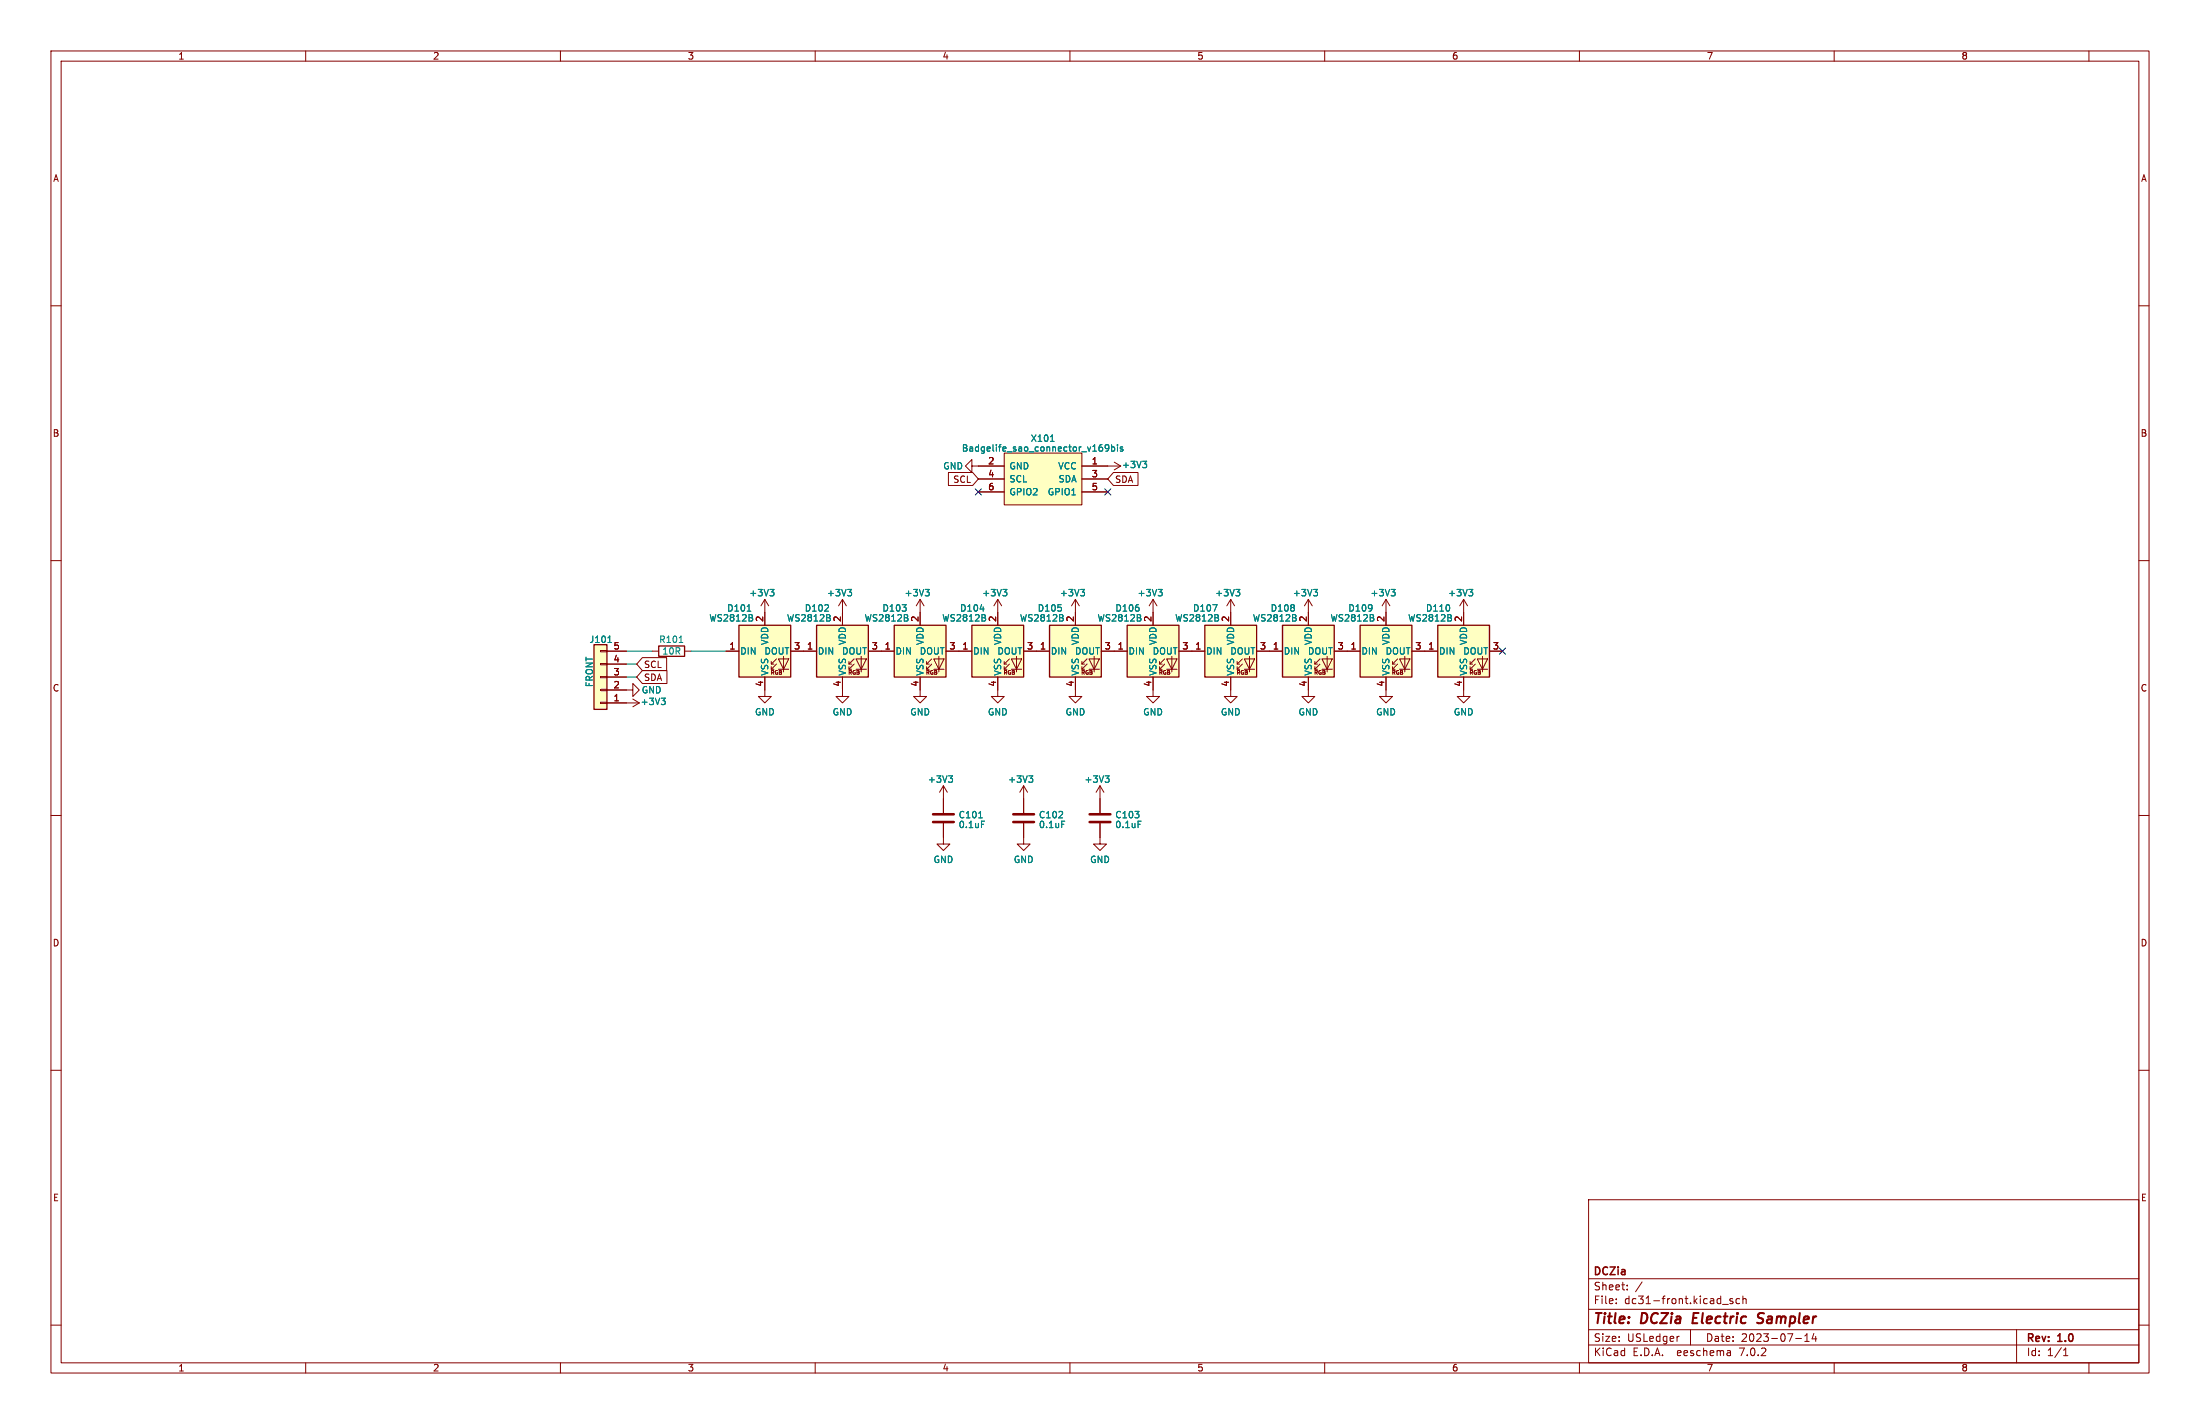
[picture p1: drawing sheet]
<svg xmlns="http://www.w3.org/2000/svg" width="432mm" height="279mm" viewBox="0 0 432 279" stroke-linecap="round" stroke-linejoin="round" font-family="sans-serif">
<g fill="none" stroke="#840000" stroke-width=".2">
<path d="M10 10h411.8v259.4h-411.8zM12 12h407.8v255.4h-407.8zM60 10v2M110 10v2M160 10v2M210 10v2M260 10v2M310 10v2M360 10v2M410 10v2M10 60h2M419.8 60h2"/>
<path d="M186.2 92.7h4.7l1.1 1.3-1.1 1.3h-4.7zM190.8 91.4v-1.2l-1.3 1.2 1.3 1.3v-1.3h6.3M192 94h5.1M192 96.5h5.1M197.1 88.9h15.2v10.2h-15.2zM212.3 91.4h7.7M212.3 94h5.1M212.3 96.5h5.1M218.5 92.7h4.9v2.6h-4.9l-1.1-1.3zM218.7 90.7l1.3 .7M220 91.4l-1.3 .8M10 110h2"/>
<path d="M150.1 117.6v5.1M150.1 117.6l-.7 1.3M150.1 117.6l.8 1.3M165.4 117.6v5.1M165.4 117.6l-.8 1.3M165.4 117.6l.7 1.3M180.6 117.6v5.1M180.6 117.6l-.8 1.3M180.6 117.6l.8 1.3M195.8 117.6l-.7 1.3M195.8 117.6v5.1M195.8 117.6l.8 1.3"/>
<path d="M211.1 117.6v5.1M211.1 117.6l-.8 1.3M211.1 117.6l.7 1.3M226.3 117.6l-.7 1.3M226.3 117.6v5.1M226.3 117.6l.8 1.3M241.6 117.6l-.8 1.3M241.6 117.6v5.1M241.6 117.6l.7 1.3M256.8 117.6v5.1M256.8 117.6l-.8 1.3M256.8 117.6l.8 1.3"/>
<path d="M272 117.6v5.1M272 117.6l-.7 1.3M272 117.6l.8 1.3M287.3 117.6v5.1M287.3 117.6l-.8 1.3M287.3 117.6l.7 1.3M419.8 110h2M117.9 127.6h1.2v.3h-1.2zM117.9 130.2h1.2v.2h-1.2zM117.9 132.7h1.2v.3h-1.2zM117.9 135.3h1.2v.2h-1.2zM117.9 137.8h1.2v.2h-1.2z"/>
<path d="M119.1 135.4h5.1v-1.3l1.3 1.3-1.3 1.3v-1.3M119.1 130.3h3.8M119.1 127.8h3.8M119.1 137.9h6.4M119.1 132.8h3.8M124.2 137.2l1.3 .7M125.5 137.9l-1.3 .8M126.1 131.6h4.8v2.5h-4.8l-1.1-1.3zM126.1 129h4.7v2.6h-4.7l-1.1-1.3zM128 127.8h1.3M134.4 127.8h1.2M142.5 127.8h2.5"/>
<path d="M150.1 132.8v3.9h1.3l-1.3 1.2-1.3-1.2h1.3M151.4 131.3h.5M151.4 130.3h.5M152.4 130.3l-1 1v-.5M152.4 129.3l-1 1v-.5M152.8 129.3h2l-1 2zM152.8 131.3h2M153.8 128.8v3M155.2 127.8h5.1M165.4 132.8v3.9h1.2l-1.2 1.2-1.3-1.2h1.3M166.6 131.3h.5M166.6 130.3h.5"/>
<path d="M167.6 130.3l-1 1v-.5M167.6 129.3l-1 1v-.5M168 129.3h2.1l-1.1 2zM168 131.3h2.1M169 128.8v3M170.4 127.8h5.1M180.6 132.8v3.9h1.3l-1.3 1.2-1.3-1.2h1.3M181.9 131.3h.5M181.9 130.3h.5M182.9 130.3l-1 1v-.5M182.9 129.3l-1 1v-.5M183.3 129.3h2l-1 2z"/>
<path d="M183.3 131.3h2M184.3 128.8v3M185.7 127.8h5.1M195.8 132.8v3.9h1.3l-1.3 1.2-1.2-1.2h1.2M197.1 131.3h.5M197.1 130.3h.5M198.1 130.3l-1 1v-.5M198.1 129.3l-1 1v-.5M198.5 129.3h2l-1 2zM198.5 131.3h2M199.5 128.8v3M200.9 127.8h5.1"/>
<path d="M211.1 132.8v3.9h1.2l-1.2 1.2-1.3-1.2h1.3M212.3 131.3h.6M212.3 130.3h.6M213.4 130.3l-1.1 1v-.5M213.4 129.3l-1.1 1v-.5M213.7 129.3h2.1l-1 2zM213.7 131.3h2.1M214.8 128.8v3M216.2 127.8h5M226.3 132.8v3.9h1.3l-1.3 1.2-1.3-1.2h1.3M227.6 131.3h.5M227.6 130.3h.5"/>
<path d="M228.6 130.3l-1 1v-.5M228.6 129.3l-1 1v-.5M229 129.3h2l-1 2zM229 131.3h2M230 128.8v3M231.4 127.8h5.1M241.6 132.8v3.9h1.2l-1.2 1.2-1.3-1.2h1.3M242.8 131.3h.5M242.8 130.3h.5M243.8 130.3l-1 1v-.5M243.8 129.3l-1 1v-.5M244.2 129.3h2.1l-1.1 2z"/>
<path d="M244.2 131.3h2.1M245.2 128.8v3M246.6 127.8h5.1M256.8 132.8v3.9h1.3l-1.3 1.2-1.3-1.2h1.3M258.1 131.3h.5M258.1 130.3h.5M259.1 130.3l-1 1v-.5M259.1 129.3l-1 1v-.5M259.5 129.3h2l-1 2zM259.5 131.3h2M260.5 128.8v3M261.9 127.8h5.1"/>
<path d="M272 132.8v3.9h1.3l-1.3 1.2-1.2-1.2h1.2M273.3 131.3h.5M273.3 130.3h.5M274.3 130.3l-1 1v-.5M274.3 129.3l-1 1v-.5M274.7 129.3h2l-1 2zM274.7 131.3h2M275.7 128.8v3M277.1 127.8h5.1M287.3 132.8v3.9h1.2l-1.2 1.2-1.3-1.2h1.3M288.5 131.3h.6M288.5 130.3h.6"/>
<path d="M289.6 130.3l-1.1 1v-.5M289.6 129.3l-1.1 1v-.5M289.9 129.3h2.1l-1 2zM289.9 131.3h2.1M291 128.8v3M292.4 127.8h2.5M10 160h2M185.2 154.2l-.8 1.2M185.2 154.2v5.3M185.2 154.2l.7 1.2M200.9 154.2l-.7 1.2M200.9 154.2v5.3"/>
<path d="M200.9 154.2l.8 1.2M215.9 154.2l-.8 1.2M215.9 154.2v5.3M215.9 154.2l.8 1.2M419.8 160h2M185.2 161.5v4.1h1.2l-1.2 1.3-1.3-1.3h1.3M200.9 161.5v4.1h1.3l-1.3 1.3-1.3-1.3h1.3M215.9 161.5v4.1h1.3l-1.3 1.3-1.3-1.3h1.3M10 210h2M419.8 210h2M311.8 235.4h108v32h-108zM10 260h2"/>
<path d="M311.8 256.9h108M311.8 250.9h108M317.2 255.7v.1M317.2 254.9v.1M319.4 253v.1M319.4 252.2v.1M322.3 251.5l-1.3 2M338.1 255.9h1.1M340.1 254.9l-.4-.1-.2 .2 .1 .2 .5 .2v.3h-.6M341.4 254.9l-.4-.1-.3 .3 .2 .6h.5M342.1 254.9l.2-.1 .4 .1v.9M342.1 254.3v1.5"/>
<path d="M419.8 260h2M60 267.4v2M110 267.4v2M160 267.4v2M210 267.4v2M260 267.4v2M310 267.4v2M311.8 263.9h108M311.8 260.9h108M329.4 262.2h.2M331.8 260.9v3M339.4 265l.3 .2v.8"/>
<path d="M339.7 265.9l-.5 .1M339.7 265.4h-.5M352.4 262.6h1.2M354.2 263.2h.9M354.2 262.1l.5-.4v1.5M356 261.6l-.3 1.1h.9M356.4 262.2v1M360 267.4v2M395.8 260.9v6.5M405 266h.9M405 264.9l.4-.4v1.5M410 267.4v2"/>
</g>
<path d="M344.9 259.5l.7 .1M346 257.6h-.5l-.3 .2a.45 .45 0 0 0 .2 .8l.3 .1" fill="none" stroke="#840000" stroke-width=".4"/>
<g fill="none" stroke="#008484" stroke-width=".2">
<path d="M206.2 86.6h.7M216.3 87.8l.1 .2-.1 .5M217.6 87.8l-.2 .2h-.4l-.1-.2 .1-.4 .4-.1 .2 .2v.7l-.2 .3h-.4M218.2 87.7h.3l.3 .2-.1 .6h-.5M218.2 87.3v1.2M219.3 87.3v.1M219.3 87.7v.8M220.4 87.7h-.3l-.2 .2v.1l.5 .2v.3h-.5M224.3 90.5h.8l-.5 .5M224.8 91l.3 .2v.3l-.3 .3M146.6 119.9h.8M151.1 115.6h.8l-.4 .5"/>
<path d="M151.7 116.1l.2 .3v.3l-.2 .2M166.4 115.6h.7l-.4 .5M166.9 116.1l.2 .3v.3l-.2 .2M181.6 115.6h.8l-.4 .5M182.1 116.1l.3 .3v.3l-.3 .2M196.8 115.6h.8l-.4 .5M197.4 116.1l.2 .3v.3l-.2 .2M212.1 115.6h.8l-.5 .5M212.6 116.1l.3 .3v.3l-.3 .2M227.3 115.6h.8l-.4 .5M227.9 116.1l.2 .3v.3l-.2 .2M242.6 115.6h.7l-.4 .5"/>
<path d="M243.1 116.1l.2 .3v.3l-.2 .2M257.8 115.6h.8l-.4 .5M258.3 116.1l.3 .3v.3l-.3 .2M273 115.6h.8l-.4 .5M273.6 116.1l.2 .3v.3l-.2 .2M288.3 115.6h.8l-.5 .5M288.8 116.1l.3 .3v.3l-.3 .2M119.3 126.1h.7M129.8 137h.8l-.5 .5M130.3 137.5l.3 .2v.3l-.3 .3M133.3 126.1h.7M147.6 121.3l.1 .1-.1 .4"/>
<path d="M147.6 120.7v.4M162.9 121.3l.1 .1-.1 .4M162.9 120.7v.4M178.1 121.3l.1 .1-.1 .4M178.1 120.7v.4M193.3 121.3l.2 .1-.2 .4M193.3 120.7v.4M208.6 121.3l.1 .1-.1 .4M208.6 120.7v.4M223.8 121.3l.1 .1-.1 .4M223.8 120.7v.4M239.1 121.3l.1 .1-.1 .4"/>
<path d="M239.1 120.7v.4M254.3 121.3l.1 .1-.1 .4M254.3 120.7v.4M269.5 121.3l.2 .1-.2 .4M269.5 120.7v.4M284.8 121.3l.1 .1-.1 .4M284.8 120.7v.4M186.2 152.2h.8l-.5 .5M186.7 152.7l.3 .3v.3l-.3 .2M201.9 152.2h.8l-.4 .5M202.5 152.7l.2 .3v.3l-.2 .2M216.9 152.2h.8l-.4 .5"/>
<path d="M217.4 152.7l.3 .3v.3l-.3 .2M192.1 160.5h.7M192.6 161.1h.6M208.4 161.1h.6M223.4 161.1h.6"/>
</g>
<path d="M183.1 159.8h4.1M198.9 159.8h4M213.9 159.8h4M183.1 161.3h4.1M198.9 161.3h4M213.9 161.3h4" fill="none" stroke="#840000" stroke-width=".51"/>
<g fill="#ffffc2" stroke="#ffffc2" stroke-width=".2">
<path d="M160.3 122.7h10.1v10.1h-10.1z"/>
<path d="M251.7 122.7h10.2v10.1h-10.2z"/>
<path d="M197.1 88.9h15.2v10.2h-15.2z"/>
<path d="M267 122.7h10.1v10.1h-10.1z"/>
<path d="M236.5 122.7h10.1v10.1h-10.1z"/>
<path d="M221.2 122.7h10.2v10.1h-10.2z"/>
<path d="M175.5 122.7h10.2v10.1h-10.2z"/>
<path d="M282.2 122.7h10.2v10.1h-10.2z"/>
<path d="M206 122.7h10.2v10.1h-10.2z"/>
<path d="M190.8 122.7h10.1v10.1h-10.1z"/>
<path d="M145 122.7h10.2v10.1h-10.2z"/>
<path d="M116.6 126.5h2.5v12.7h-2.5z"/>
</g>
<path d="M116.6 126.5h2.5v12.7h-2.5zM129.3 126.7h5.1v2.1h-5.1zM145 122.7h10.2v10.1h-10.2zM160.3 122.7h10.1v10.1h-10.1zM175.5 122.7h10.2v10.1h-10.2zM190.8 122.7h10.1v10.1h-10.1zM206 122.7h10.2v10.1h-10.2zM221.2 122.7h10.2v10.1h-10.2zM236.5 122.7h10.1v10.1h-10.1zM251.7 122.7h10.2v10.1h-10.2zM267 122.7h10.1v10.1h-10.1zM282.2 122.7h10.2v10.1h-10.2z" fill="none" stroke="#840000" stroke-width=".25"/>
<path d="M122.9 127.8h5.1M122.9 130.3h2.1M122.9 132.8h2.1M135.6 127.8h6.9" fill="none" stroke="#008400" stroke-width=".2"/>
<path d="M191.4 95.9l1.2 1.2M192.6 95.9l-1.2 1.2M216.8 95.9l1.2 1.2M218 95.9l-1.2 1.2M294.3 127.2l1.2 1.2M295.5 127.2l-1.2 1.2" fill="none" stroke="#000084" stroke-width=".2"/>
<g font-size="2.8" fill="#840000">
<text x="312.8" y="260.2">Title:</text>
<text x="322.2" y="260.2">DCZia</text>
<text x="332.9" y="260.2">Electric</text>
<text x="346.3" y="260.2">Sampler</text>
</g>
<g font-size="2.1" fill="#840000">
<text x="312.8" y="250.5">DCZia</text>
<text x="312.8" y="256">File:</text>
<text x="312.8" y="253.3">Sheet:</text>
<text x="318.8" y="256">dc31-front.kicad_sch</text>
<text x="312.8" y="263.4">Size:</text>
<text x="319.4" y="263.4">USLedger</text>
<text x="334.8" y="263.4">Date:</text>
<text x="341.7" y="263.4">2023-07-14</text>
<text x="397.8" y="263.6">Rev:</text>
<text x="404" y="263.6">1.0</text>
<text x="312.8" y="266.2">KiCad</text>
<text x="320.5" y="266.2">E.D.A.</text>
<text x="329.2" y="266.2">eeschema</text>
<text x="341.5" y="266.2">7.0.2</text>
<text x="397.8" y="266.2">Id:</text>
<text x="401.8" y="266.2">1/1</text>
</g>
<g font-size="1.8" fill="#840000">
<text x="35" y="11.8">1</text>
<text x="85" y="11.8">2</text>
<text x="135" y="11.8">3</text>
<text x="185" y="11.8">4</text>
<text x="235" y="11.8">5</text>
<text x="285" y="11.8">6</text>
<text x="335" y="11.8">7</text>
<text x="385" y="11.8">8</text>
<text x="10.4" y="35.8">A</text>
<text x="420.2" y="35.8">A</text>
<text x="10.3" y="85.8">B</text>
<text x="420.1" y="85.8">B</text>
<text x="187" y="94.9">SCL</text>
<text x="193.9" y="91.2">2</text>
<text x="193.9" y="93.7">4</text>
<text x="214.2" y="91.2">1</text>
<text x="214.2" y="93.7">3</text>
<text x="218.9" y="94.9">SDA</text>
<text x="193.9" y="96.3">6</text>
<text x="214.2" y="96.3">5</text>
<text x="149.9" y="122.1" transform="rotate(-90 149.9 122.1)">2</text>
<text x="165.1" y="122.1" transform="rotate(-90 165.1 122.1)">2</text>
<text x="180.3" y="122.1" transform="rotate(-90 180.3 122.1)">2</text>
<text x="195.6" y="122.1" transform="rotate(-90 195.6 122.1)">2</text>
<text x="210.8" y="122.1" transform="rotate(-90 210.8 122.1)">2</text>
<text x="226.1" y="122.1" transform="rotate(-90 226.1 122.1)">2</text>
<text x="241.3" y="122.1" transform="rotate(-90 241.3 122.1)">2</text>
<text x="256.5" y="122.1" transform="rotate(-90 256.5 122.1)">2</text>
<text x="271.8" y="122.1" transform="rotate(-90 271.8 122.1)">2</text>
<text x="287" y="122.1" transform="rotate(-90 287 122.1)">2</text>
<text x="120.4" y="130">4</text>
<text x="120.4" y="127.5">5</text>
<text x="126.4" y="131.2">SCL</text>
<text x="143.1" y="127.5">1</text>
<text x="155.8" y="127.5">3</text>
<text x="158.3" y="127.5">1</text>
<text x="171" y="127.5">3</text>
<text x="173.6" y="127.5">1</text>
<text x="186.3" y="127.5">3</text>
<text x="188.8" y="127.5">1</text>
<text x="201.5" y="127.5">3</text>
<text x="204.1" y="127.5">1</text>
<text x="216.8" y="127.5">3</text>
<text x="219.3" y="127.5">1</text>
<text x="232" y="127.5">3</text>
<text x="234.5" y="127.5">1</text>
<text x="247.2" y="127.5">3</text>
<text x="249.8" y="127.5">1</text>
<text x="262.5" y="127.5">3</text>
<text x="265" y="127.5">1</text>
<text x="277.7" y="127.5">3</text>
<text x="280.3" y="127.5">1</text>
<text x="293" y="127.5">3</text>
<text x="10.3" y="135.8">C</text>
<text x="120.4" y="137.7">1</text>
<text x="120.4" y="135.1">2</text>
<text x="120.4" y="132.6">3</text>
<text x="126.4" y="133.8">SDA</text>
<text x="149.9" y="134.8" transform="rotate(-90 149.9 134.8)">4</text>
<text x="165.1" y="134.8" transform="rotate(-90 165.1 134.8)">4</text>
<text x="180.3" y="134.8" transform="rotate(-90 180.3 134.8)">4</text>
<text x="195.6" y="134.8" transform="rotate(-90 195.6 134.8)">4</text>
<text x="210.8" y="134.8" transform="rotate(-90 210.8 134.8)">4</text>
<text x="226.1" y="134.8" transform="rotate(-90 226.1 134.8)">4</text>
<text x="241.3" y="134.8" transform="rotate(-90 241.3 134.8)">4</text>
<text x="256.5" y="134.8" transform="rotate(-90 256.5 134.8)">4</text>
<text x="271.8" y="134.8" transform="rotate(-90 271.8 134.8)">4</text>
<text x="287" y="134.8" transform="rotate(-90 287 134.8)">4</text>
<text x="420.1" y="135.8">C</text>
<text x="10.3" y="185.8">D</text>
<text x="420.1" y="185.8">D</text>
<text x="10.4" y="235.8">E</text>
<text x="420.2" y="235.8">E</text>
<text x="35" y="269.2">1</text>
<text x="85" y="269.2">2</text>
<text x="135" y="269.2">3</text>
<text x="185" y="269.2">4</text>
<text x="235" y="269.2">5</text>
<text x="285" y="269.2">6</text>
<text x="335" y="269.2">7</text>
<text x="385" y="269.2">8</text>
</g>
<g font-size="1.8" fill="#008484">
<text x="188.7" y="88.8">Badgelife_sao_connector_v169bis</text>
<text x="202.2" y="86.8">X101</text>
<text x="185.1" y="92.3">GND</text>
<text x="198.1" y="92.3">GND</text>
<text x="198.1" y="94.8">SCL</text>
<text x="207.6" y="92.3">VCC</text>
<text x="207.6" y="94.8">SDA</text>
<text x="220.2" y="92">+3V3</text>
<text x="198.1" y="97.3">GPIO2</text>
<text x="205.5" y="97.3">GPIO1</text>
<text x="147" y="117.2">+3V3</text>
<text x="162.2" y="117.2">+3V3</text>
<text x="177.5" y="117.2">+3V3</text>
<text x="192.7" y="117.2">+3V3</text>
<text x="208" y="117.2">+3V3</text>
<text x="223.2" y="117.2">+3V3</text>
<text x="238.4" y="117.2">+3V3</text>
<text x="253.7" y="117.2">+3V3</text>
<text x="268.9" y="117.2">+3V3</text>
<text x="284.2" y="117.2">+3V3</text>
<text x="139.1" y="122.1">WS2812B</text>
<text x="142.7" y="120.2">D101</text>
<text x="154.4" y="122.1">WS2812B</text>
<text x="157.9" y="120.2">D102</text>
<text x="169.6" y="122.1">WS2812B</text>
<text x="173.1" y="120.2">D103</text>
<text x="184.9" y="122.1">WS2812B</text>
<text x="188.4" y="120.2">D104</text>
<text x="200.1" y="122.1">WS2812B</text>
<text x="203.6" y="120.2">D105</text>
<text x="215.3" y="122.1">WS2812B</text>
<text x="218.9" y="120.2">D106</text>
<text x="230.6" y="122.1">WS2812B</text>
<text x="234.1" y="120.2">D107</text>
<text x="245.8" y="122.1">WS2812B</text>
<text x="249.3" y="120.2">D108</text>
<text x="261.1" y="122.1">WS2812B</text>
<text x="264.6" y="120.2">D109</text>
<text x="276.3" y="122.1">WS2812B</text>
<text x="279.8" y="120.2">D110</text>
<text x="115.6" y="126.3">J101</text>
<text x="129.3" y="126.3">R101</text>
<text x="129.9" y="128.6">10R</text>
<text x="145.3" y="128.6">DIN</text>
<text x="149.9" y="128.6">DOUT</text>
<text x="150.9" y="126.7" transform="rotate(-90 150.9 126.7)">VDD</text>
<text x="160.5" y="128.6">DIN</text>
<text x="165.2" y="128.6">DOUT</text>
<text x="166.2" y="126.7" transform="rotate(-90 166.2 126.7)">VDD</text>
<text x="175.8" y="128.6">DIN</text>
<text x="180.4" y="128.6">DOUT</text>
<text x="181.4" y="126.7" transform="rotate(-90 181.4 126.7)">VDD</text>
<text x="191" y="128.6">DIN</text>
<text x="195.6" y="128.6">DOUT</text>
<text x="196.7" y="126.7" transform="rotate(-90 196.7 126.7)">VDD</text>
<text x="206.2" y="128.6">DIN</text>
<text x="210.9" y="128.6">DOUT</text>
<text x="211.9" y="126.7" transform="rotate(-90 211.9 126.7)">VDD</text>
<text x="221.5" y="128.6">DIN</text>
<text x="226.1" y="128.6">DOUT</text>
<text x="227.1" y="126.7" transform="rotate(-90 227.1 126.7)">VDD</text>
<text x="236.7" y="128.6">DIN</text>
<text x="241.4" y="128.6">DOUT</text>
<text x="242.4" y="126.7" transform="rotate(-90 242.4 126.7)">VDD</text>
<text x="252" y="128.6">DIN</text>
<text x="256.6" y="128.6">DOUT</text>
<text x="257.6" y="126.7" transform="rotate(-90 257.6 126.7)">VDD</text>
<text x="267.2" y="128.6">DIN</text>
<text x="271.8" y="128.6">DOUT</text>
<text x="272.9" y="126.7" transform="rotate(-90 272.9 126.7)">VDD</text>
<text x="282.4" y="128.6">DIN</text>
<text x="287.1" y="128.6">DOUT</text>
<text x="288.1" y="126.7" transform="rotate(-90 288.1 126.7)">VDD</text>
<text x="116.5" y="134.9" transform="rotate(-90 116.5 134.9)">FRONT</text>
<text x="125.9" y="136.2">GND</text>
<text x="150.9" y="132.6" transform="rotate(-90 150.9 132.6)">VSS</text>
<text x="166.2" y="132.6" transform="rotate(-90 166.2 132.6)">VSS</text>
<text x="181.4" y="132.6" transform="rotate(-90 181.4 132.6)">VSS</text>
<text x="196.7" y="132.6" transform="rotate(-90 196.7 132.6)">VSS</text>
<text x="211.9" y="132.6" transform="rotate(-90 211.9 132.6)">VSS</text>
<text x="227.1" y="132.6" transform="rotate(-90 227.1 132.6)">VSS</text>
<text x="242.4" y="132.6" transform="rotate(-90 242.4 132.6)">VSS</text>
<text x="257.6" y="132.6" transform="rotate(-90 257.6 132.6)">VSS</text>
<text x="272.9" y="132.6" transform="rotate(-90 272.9 132.6)">VSS</text>
<text x="288.1" y="132.6" transform="rotate(-90 288.1 132.6)">VSS</text>
<text x="125.7" y="138.5">+3V3</text>
<text x="148.1" y="140.5">GND</text>
<text x="163.4" y="140.5">GND</text>
<text x="178.6" y="140.5">GND</text>
<text x="193.8" y="140.5">GND</text>
<text x="209.1" y="140.5">GND</text>
<text x="224.3" y="140.5">GND</text>
<text x="239.6" y="140.5">GND</text>
<text x="254.8" y="140.5">GND</text>
<text x="270" y="140.5">GND</text>
<text x="285.3" y="140.5">GND</text>
<text x="182.1" y="153.7">+3V3</text>
<text x="197.8" y="153.7">+3V3</text>
<text x="212.8" y="153.7">+3V3</text>
<text x="188.1" y="160.7">C101</text>
<text x="203.8" y="160.7">C102</text>
<text x="218.8" y="160.7">C103</text>
<text x="188.1" y="162.6">0.1uF</text>
<text x="203.8" y="162.6">0.1uF</text>
<text x="218.8" y="162.6">0.1uF</text>
<text x="183.2" y="169.5">GND</text>
<text x="198.9" y="169.5">GND</text>
<text x="213.9" y="169.5">GND</text>
</g>
<g font-size="1.1" fill="#840000">
<text x="151.1" y="132.5">RGB</text>
<text x="166.4" y="132.5">RGB</text>
<text x="181.6" y="132.5">RGB</text>
<text x="196.9" y="132.5">RGB</text>
<text x="212.1" y="132.5">RGB</text>
<text x="227.3" y="132.5">RGB</text>
<text x="242.6" y="132.5">RGB</text>
<text x="257.8" y="132.5">RGB</text>
<text x="273.1" y="132.5">RGB</text>
<text x="288.3" y="132.5">RGB</text>
</g>
</svg>
